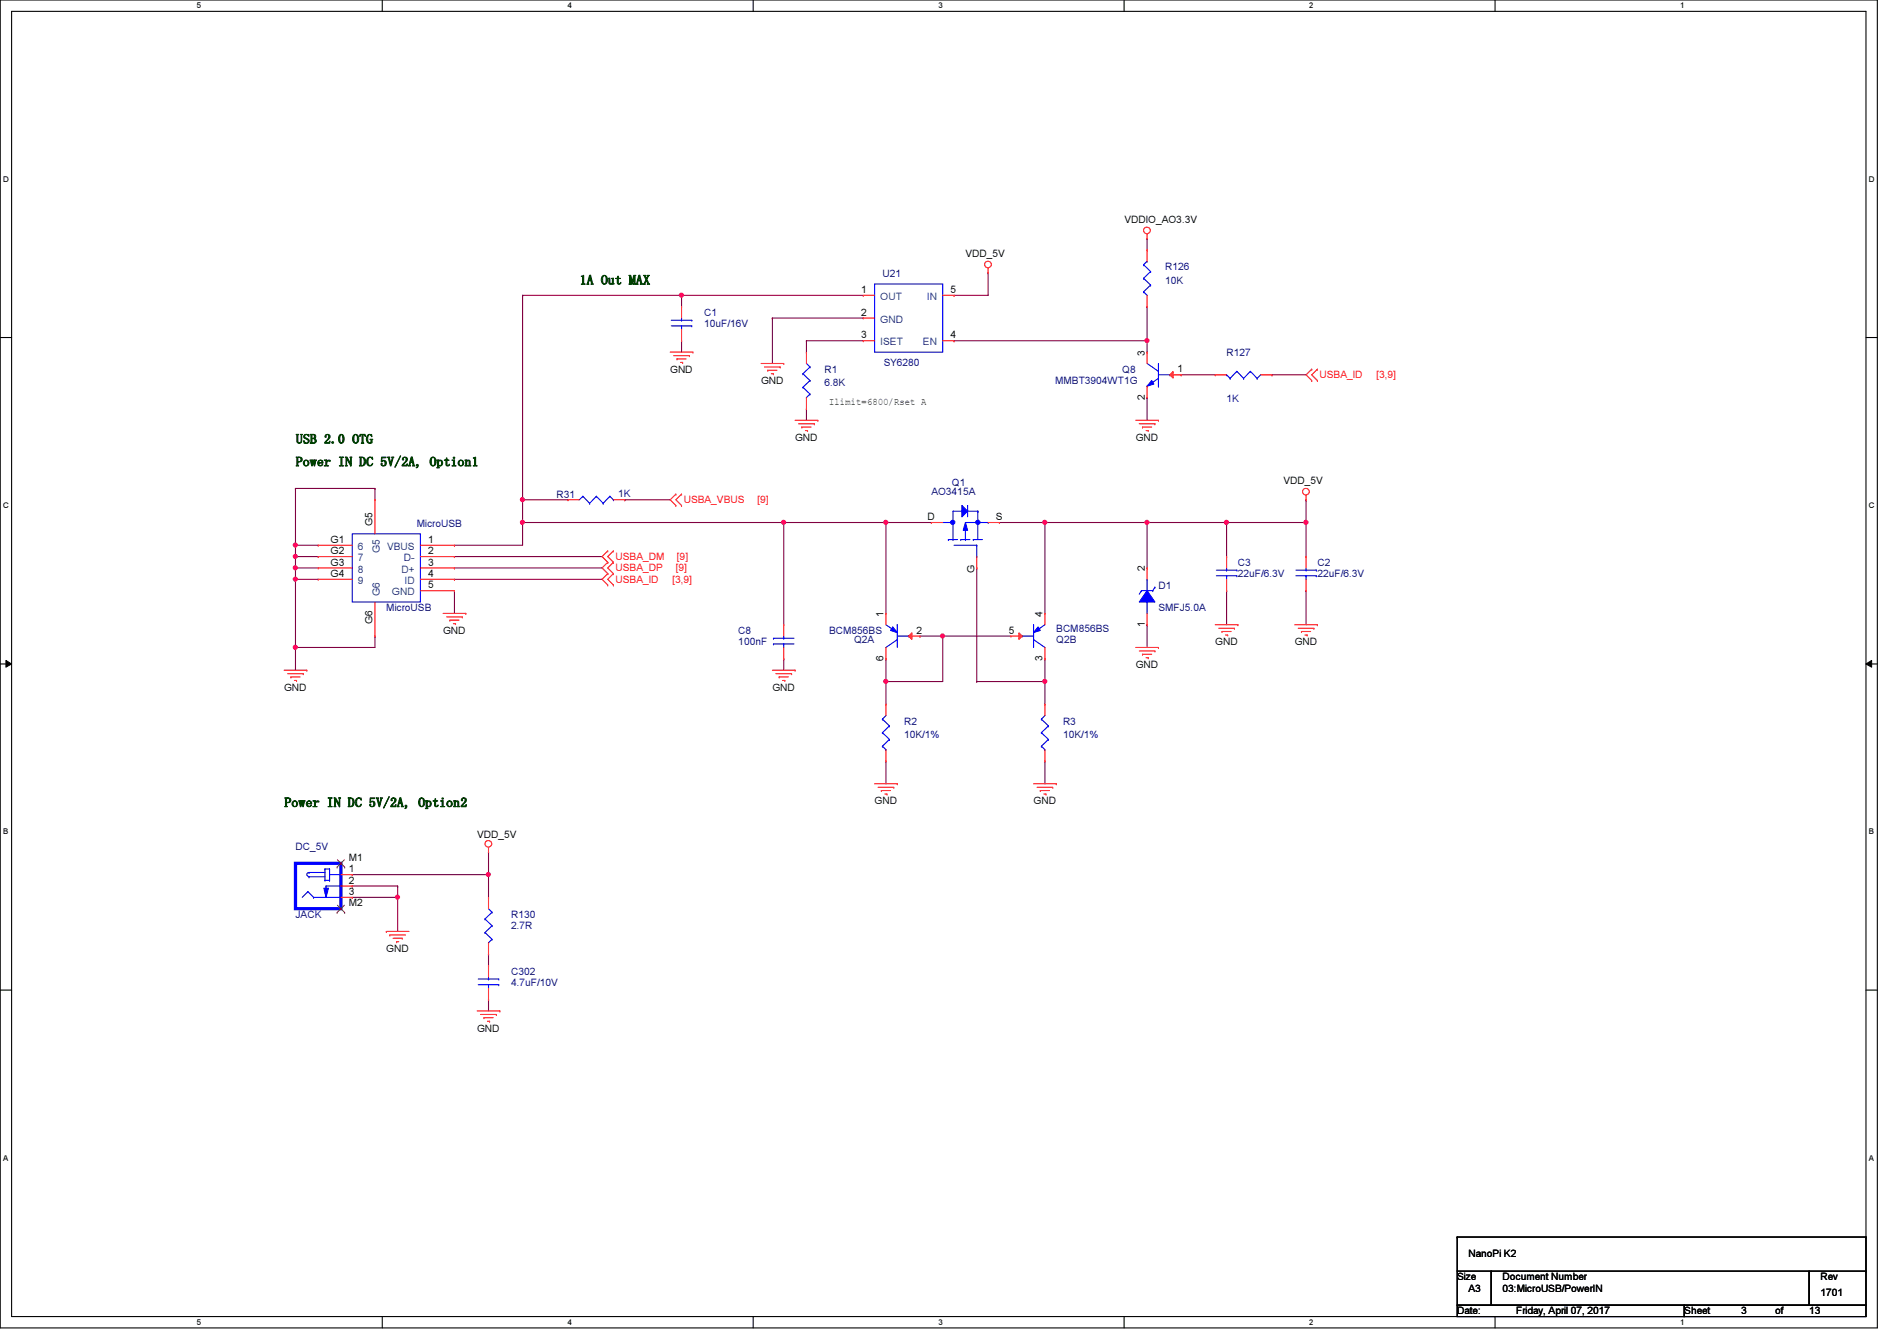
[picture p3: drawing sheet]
<svg xmlns="http://www.w3.org/2000/svg" width="297mm" height="210mm" viewBox="0 0 297 210" stroke-linecap="round" stroke-linejoin="round" font-family="sans-serif">
<path d="M0 0h294v207.9h-294zM1.8 1.8h290.4v204.3h-290.4z" fill="none" stroke="#000" stroke-width=".17"/>
<g fill="#fff">
<path d="M30.8 .2h.7v1.4h-.7z"/>
<path d="M30.8 206.2h.7v1.4h-.7z"/>
</g>
<path d="M59.9 0v1.8M59.9 206.1v1.8" fill="none" stroke="#000" stroke-width=".17"/>
<g fill="#fff">
<path d="M88.9 .2h.6v1.4h-.6z"/>
<path d="M88.9 206.2h.6v1.4h-.6z"/>
</g>
<path d="M117.9 0v1.8M117.9 206.1v1.8" fill="none" stroke="#000" stroke-width=".17"/>
<g fill="#fff">
<path d="M146.9 .2h.7v1.4h-.7z"/>
<path d="M146.9 206.2h.7v1.4h-.7z"/>
</g>
<path d="M176 0v1.8M176 206.1v1.8" fill="none" stroke="#000" stroke-width=".17"/>
<g fill="#fff">
<path d="M205 .2h.7v1.4h-.7z"/>
<path d="M205 206.2h.7v1.4h-.7z"/>
</g>
<path d="M234.1 0v1.8M234.1 206.1v1.8" fill="none" stroke="#000" stroke-width=".17"/>
<g fill="#fff">
<path d="M263.1 .2h.7v1.4h-.7z"/>
<path d="M263.1 206.2h.7v1.4h-.7z"/>
<path d="M.5 27.3h.9v1.4h-.9z"/>
<path d="M292.6 27.3h.9v1.4h-.9z"/>
<path d="M.5 78.4h.9v1.4h-.9z"/>
<path d="M292.6 78.4h.9v1.4h-.9z"/>
</g>
<path d="M0 52.8h1.8M292.2 52.8h1.8" fill="none" stroke="#000" stroke-width=".17"/>
<g fill="#fff">
<path d="M.5 129.5h.8v1.4h-.8z"/>
<path d="M292.6 129.5h.9v1.4h-.9z"/>
</g>
<path d="M0 103.9h1.8M292.2 103.9h1.8" fill="none" stroke="#000" stroke-width=".17"/>
<path d="M.9 103.4l.9 .5-.9 .5zM292.2 103.9l.9-.5v1z" fill="#000"/>
<path d="M.9 103.4l.9 .5-.9 .5zM292.2 103.9l.9-.5v1z" fill="none" stroke="#000" stroke-width=".16"/>
<g fill="#fff">
<path d="M.5 180.5h.8v1.4h-.8z"/>
<path d="M292.6 180.5h.9v1.4h-.9z"/>
</g>
<path d="M0 155h1.8M292.2 155h1.8" fill="none" stroke="#000" stroke-width=".17"/>
<path d="M81.8 78.2h.1M81.8 78.2v7.1M81.8 81.8h.1" fill="none" stroke="#800040" stroke-width=".17"/>
<circle cx="81.8" cy="78.2" r=".32" fill="#f0f"/>
<circle cx="81.8" cy="78.2" r=".32" fill="none" stroke="#f0f" stroke-width=".17"/>
<g fill="none" stroke="#800040" stroke-width=".17">
<path d="M120.9 49.8h.1M120.9 49.8h14.3M126.3 53.3h.1M126.3 53.3v1.8M126.3 53.3h8.9M149.4 46.2h.1M149.4 46.2h5.3M126.3 64h.1M126.3 64v1.8M71.2 87.1h.1M71.2 88.9h.1M71.2 87.1h23.1"/>
<path d="M71.2 88.9h23.1M122.7 81.8h.1M122.7 81.8h16M138.7 81.8h.1M138.7 81.8v14.2"/>
</g>
<circle cx="138.7" cy="81.8" r=".32" fill="#f0f"/>
<circle cx="138.7" cy="81.8" r=".32" fill="none" stroke="#f0f" stroke-width=".17"/>
<circle cx="122.7" cy="81.8" r=".32" fill="#f0f"/>
<circle cx="122.7" cy="81.8" r=".32" fill="none" stroke="#f0f" stroke-width=".17"/>
<path d="M147.6 99.6h.1M147.6 99.6h10.7" fill="none" stroke="#800040" stroke-width=".17"/>
<circle cx="147.6" cy="99.5" r=".32" fill="#f0f"/>
<circle cx="147.6" cy="99.5" r=".32" fill="none" stroke="#f0f" stroke-width=".17"/>
<path d="M144.1 99.6h.1M144.1 99.6h3.5M147.6 99.6h.1M147.6 99.6v7.1h-8.9M138.7 106.7h.1M138.7 106.7v3.5" fill="none" stroke="#800040" stroke-width=".17"/>
<circle cx="138.7" cy="106.7" r=".32" fill="#f0f"/>
<circle cx="138.7" cy="106.7" r=".32" fill="none" stroke="#f0f" stroke-width=".17"/>
<path d="M46.3 87.1h.1M46.3 87.1v1.8M163.6 119.1h.1M163.6 106.7h.1M163.6 106.7v3.5M163.6 119.1v3.6" fill="none" stroke="#800040" stroke-width=".17"/>
<circle cx="46.2" cy="87.1" r=".32" fill="#f0f"/>
<circle cx="46.2" cy="87.1" r=".32" fill="none" stroke="#f0f" stroke-width=".17"/>
<path d="M46.3 87.1h.1M46.3 85.3h.1M46.3 87.1h3.5M46.3 85.3v1.8" fill="none" stroke="#800040" stroke-width=".17"/>
<circle cx="46.2" cy="85.3" r=".32" fill="#f0f"/>
<circle cx="46.2" cy="85.3" r=".32" fill="none" stroke="#f0f" stroke-width=".17"/>
<path d="M46.3 85.3h.1M46.3 90.7h.1M46.3 85.3h3.5M46.3 90.7h3.5M156.5 81.8h.1M156.5 81.8h7.1M163.6 81.8h.1M163.6 81.8v14.2M46.3 101.3h.1M46.3 101.3v3.6M138.7 103.1h.1M138.7 103.1v3.6" fill="none" stroke="#800040" stroke-width=".17"/>
<circle cx="46.2" cy="101.3" r=".32" fill="#f0f"/>
<circle cx="46.2" cy="101.3" r=".32" fill="none" stroke="#f0f" stroke-width=".17"/>
<path d="M152.9 106.7h.1M152.9 106.7h10.7" fill="none" stroke="#800040" stroke-width=".17"/>
<circle cx="163.6" cy="106.7" r=".32" fill="#f0f"/>
<circle cx="163.6" cy="106.7" r=".32" fill="none" stroke="#f0f" stroke-width=".17"/>
<path d="M46.3 88.9h.1M46.3 88.9h3.5M46.3 88.9v1.8M71.2 92.5h.1M71.2 92.5v3.5M152.9 88.9h.1M152.9 88.9v17.8" fill="none" stroke="#800040" stroke-width=".17"/>
<circle cx="46.2" cy="88.9" r=".32" fill="#f0f"/>
<circle cx="46.2" cy="88.9" r=".32" fill="none" stroke="#f0f" stroke-width=".17"/>
<path d="M58.7 76.5h.1M58.7 76.5v1.7M46.3 90.7h.1M46.3 90.7v10.6M58.7 99.6h.1M58.7 99.6v1.7" fill="none" stroke="#800040" stroke-width=".17"/>
<circle cx="46.2" cy="90.7" r=".32" fill="#f0f"/>
<circle cx="46.2" cy="90.7" r=".32" fill="none" stroke="#f0f" stroke-width=".17"/>
<g fill="none" stroke="#800040" stroke-width=".17">
<path d="M81.8 46.2h.1M81.8 46.2h24.9M106.7 46.2h.1M106.7 46.2v1.8M120.9 49.8h.1M120.9 49.8v7.1M149.4 53.3h.1M149.4 53.3h30.2M154.7 42.7h.1M154.7 42.7v3.5M46.3 76.5h.1M46.3 76.5v8.8"/>
<path d="M46.3 76.5h12.4M204.5 78.2h.1M204.5 78.2v8.9M179.6 97.8h.1M179.6 81.8h.1M179.6 81.8v7.1M179.6 97.8v3.5M204.5 81.8h.1M204.5 92.5h.1M204.5 92.5v5.3M46.3 101.3h.1M46.3 101.3h12.4"/>
<path d="M163.6 103.1h.1M163.6 103.1v3.6"/>
</g>
<circle cx="106.7" cy="46.2" r=".32" fill="#f0f"/>
<circle cx="106.7" cy="46.2" r=".32" fill="none" stroke="#f0f" stroke-width=".17"/>
<path d="M106.7 53.3h.1M106.7 46.2h.1M106.7 53.3v1.8M106.7 46.2h28.5M179.6 53.3h.1M179.6 53.3v1.8M81.8 78.2h.1M81.8 78.2h7.1M97.8 78.2h.1M97.8 78.2h7.1" fill="none" stroke="#800040" stroke-width=".17"/>
<circle cx="179.6" cy="53.3" r=".32" fill="#f0f"/>
<circle cx="179.6" cy="53.3" r=".32" fill="none" stroke="#f0f" stroke-width=".17"/>
<g fill="none" stroke="#800040" stroke-width=".17">
<path d="M179.6 37.3h.1M179.6 37.3v1.8M81.8 46.2h.1M81.8 46.2v32M185 58.7h.1M185 58.7h5.3M199.2 58.7h.1M199.2 58.7h5.3M179.6 62.2h.1M179.6 62.2v3.6M81.8 81.8h.1M81.8 81.8h40.9"/>
<path d="M122.7 81.8h.1M122.7 81.8v16"/>
</g>
<circle cx="81.8" cy="81.8" r=".32" fill="#f0f"/>
<circle cx="81.8" cy="81.8" r=".32" fill="none" stroke="#f0f" stroke-width=".17"/>
<path d="M192.1 92.5h.1M192.1 81.8h.1M192.1 92.5v5.3M192.1 81.8h12.4M122.7 103.1h.1M122.7 103.1v1.8M138.7 119.1h.1M138.7 119.1v3.6" fill="none" stroke="#800040" stroke-width=".17"/>
<circle cx="204.5" cy="81.8" r=".32" fill="#f0f"/>
<circle cx="204.5" cy="81.8" r=".32" fill="none" stroke="#f0f" stroke-width=".17"/>
<circle cx="192" cy="81.8" r=".32" fill="#f0f"/>
<circle cx="192" cy="81.8" r=".32" fill="none" stroke="#f0f" stroke-width=".17"/>
<path d="M163.6 81.8h.1M163.6 81.8h16" fill="none" stroke="#800040" stroke-width=".17"/>
<circle cx="163.6" cy="81.8" r=".32" fill="#f0f"/>
<circle cx="163.6" cy="81.8" r=".32" fill="none" stroke="#f0f" stroke-width=".17"/>
<path d="M179.6 48h.1M179.6 48v5.3M71.2 85.3h.1M71.2 90.7h.1M71.2 85.3h10.6M71.2 90.7h23.1M138.7 81.8h.1M138.7 81.8h7.1M55.2 136.9h.1M76.5 133.3h.1M76.5 133.3v3.6h-21.3" fill="none" stroke="#800040" stroke-width=".17"/>
<circle cx="76.5" cy="136.9" r=".32" fill="#f0f"/>
<circle cx="76.5" cy="136.9" r=".32" fill="none" stroke="#f0f" stroke-width=".17"/>
<path d="M55.2 138.7h.1M55.2 138.7h7.1M55.2 140.5h.1M55.2 140.5h7.1M62.3 140.5h.1M62.3 140.5v5.3" fill="none" stroke="#800040" stroke-width=".17"/>
<circle cx="62.2" cy="140.4" r=".32" fill="#f0f"/>
<circle cx="62.2" cy="140.4" r=".32" fill="none" stroke="#f0f" stroke-width=".17"/>
<path d="M179.6 81.8h.1M179.6 81.8h12.5M192.1 81.8h.1M192.1 81.8v5.3" fill="none" stroke="#800040" stroke-width=".17"/>
<circle cx="179.6" cy="81.8" r=".32" fill="#f0f"/>
<circle cx="179.6" cy="81.8" r=".32" fill="none" stroke="#f0f" stroke-width=".17"/>
<path d="M62.3 138.7h.1M62.3 138.7v1.8M76.5 136.9h.1M76.5 136.9v3.6M76.5 156.5h.1M76.5 149.4h.1M76.5 149.4v1.7M76.5 156.5v1.7" fill="none" stroke="#800040" stroke-width=".17"/>
<g fill="none" stroke="#f00" stroke-width=".17">
<path d="M179.6 37.3h.1M179.6 36.6v.7M104.9 55.1h3.6M105.5 55.7h2.4M106 56.2h.1M106 56.2h1.4M106.5 56.7h.4M106.9 56.7h.1M107.9 55.7h.1M108.5 55.1h.1M119.2 56.9h3.5M119.7 57.4h2.5"/>
<path d="M120.2 58h.1M120.2 58h1.5M120.8 58.5h.3M121.1 58.5h.1M122.2 57.4h.1M122.7 56.9h.1M154.7 42.7h.1M154.7 42v.7M205.4 57.8h.1M205.4 59.6h.1M205.4 57.8l-.9 .9 .9 .9M206.3 59.6h.1"/>
<path d="M206.3 57.8h.1M206.3 57.8l-.9 .9 .9 .9M105.8 77.3h.1M105.8 79.1h.1M105.8 77.3l-.9 .9 .9 .9M106.7 79.1h.1M106.7 77.3h.1M106.7 77.3l-.9 .9 .9 .9M124.5 65.8h3.6M125 66.3h2.5M125.6 66.8h.1M125.6 66.8h1.4"/>
<path d="M126.1 67.4h.3M126.4 67.4h.1M127.5 66.3h.1M128.1 65.8h.1M177.8 65.8h3.6M178.4 66.3h2.4M178.9 66.8h.1M178.9 66.8h1.4M179.4 67.4h.4M179.8 67.4h.1M180.8 66.3h.1M181.4 65.8h.1"/>
<path d="M204.5 78.2h.1M204.5 77.5v.7M69.4 96h3.5M69.9 96.6h2.5M70.4 97.1h.1M70.4 97.1h1.5M71 97.6h.3M71.3 97.6h.1M72.4 96.6h.1M72.9 96h.1M95.2 88h.1M95.2 89.8h.1"/>
<path d="M95.2 86.2h.1M95.2 91.6h.1M95.2 88l-.9 .9 .9 .9M95.2 86.2l-.9 .9 .9 .9M95.2 89.8l-.9 .9 .9 .9M96.1 89.8h.1M96.1 88h.1M96.1 86.2h.1M96.1 91.6h.1M96.1 88l-.9 .9 .9 .9M96.1 86.2l-.9 .9 .9 .9M96.1 89.8l-.9 .9 .9 .9"/>
<path d="M190.3 97.8h3.5M190.8 98.3h2.5M191.3 98.8h.1M191.3 98.8h1.5M191.9 99.4h.3M192.2 99.4h.1M193.3 98.3h.1M193.8 97.8h.1M202.7 97.8h3.6M203.3 98.3h2.4M203.8 98.8h.1M203.8 98.8h1.4"/>
<path d="M204.3 99.4h.4M204.7 99.4h.1M205.7 98.3h.1M206.3 97.8h.1M44.5 104.9h3.5M45 105.5h2.5M45.5 106h.1M45.5 106h1.5M46.1 106.5h.3M46.4 106.5h.1M47.5 105.5h.1M48 104.9h.1"/>
<path d="M120.9 104.9h3.6M121.5 105.5h2.4M122 106h.1M122 106h1.4M122.6 106.5h.3M122.9 106.5h.1M123.9 105.5h.1M124.5 104.9h.1M177.8 101.3h3.6M178.4 101.9h2.4M178.9 102.4h.1M178.9 102.4h1.4"/>
<path d="M179.4 103h.4M179.8 103h.1M180.8 101.9h.1M181.4 101.3h.1M76.5 133.3h.1M76.5 132.6v.7M136.9 122.7h3.6M137.5 123.2h2.5M138 123.7h.1M138 123.7h1.4M138.6 124.3h.3M138.9 124.3h.1"/>
<path d="M140 123.2h.1M140.5 122.7h.1M161.8 122.7h3.6M162.4 123.2h2.4M162.9 123.7h.1M162.9 123.7h1.4M163.4 124.3h.4M163.8 124.3h.1M164.8 123.2h.1M165.4 122.7h.1M60.5 145.8h.1M60.5 145.8h3.5"/>
<path d="M61 146.3h.1M61 146.3h2.5M61.5 146.9h1.5M62.1 147.4h.1M62.1 147.4h.3M63 146.9h.1M74.7 158.2h3.6M75.3 158.8h2.4M75.8 159.3h.1M75.8 159.3h1.4M76.3 159.9h.4M76.7 159.9h.1"/>
<path d="M77.7 158.8h.1M78.3 158.2h.1"/>
<circle cx="179.6" cy="36.1" r=".52"/>
<circle cx="154.7" cy="41.4" r=".52"/>
<circle cx="204.5" cy="77" r=".52"/>
<circle cx="76.5" cy="132.1" r=".52"/>
</g>
<path d="M228.2 199h5.3v5.3h-5.3zM228.2 193.6h.1M228.2 193.6v5.4M228.2 193.6h64M233.5 199h49.8v5.3h-49.8zM283.3 199h8.9v5.3h-8.9zM292.2 193.6h.1M292.2 199h.1M292.2 193.6v5.4M228.2 204.3h35.5v1.8h-35.5zM263.7 204.3h28.5v1.8h-28.5z" fill="none" stroke="#000" stroke-width=".17"/>
<path d="M162.6 98.1l.3 .6-1.1 .3z" fill="#00f"/>
<path d="M160.1 99.6h.1M160.1 99.6h1.7M161.8 97.8h.1M161.8 99h.1M161.8 97.8v3.5M162.6 98.1l.3 .6-1.1 .3zM163.6 97.8l-1.8 1.2M161.8 100.1h.1M161.8 100.1l1.8 1.2" fill="none" stroke="#00f" stroke-width=".17"/>
<path d="M163.6 103.1h.1M163.6 101.3v1.8" fill="none" stroke="#f00" stroke-width=".17"/>
<path d="M159.6 99.1l.5 .5-.5 .5z" fill="#f00"/>
<path d="M158.3 99.6h.1M158.3 99.6h1.8M159.6 99.1l.5 .5-.5 .5zM163.6 96h.1M163.6 96v1.8M76.5 140.5h.1M76.5 149.4h.1M76.5 140.5v1.7M76.5 147.6v1.8" fill="none" stroke="#f00" stroke-width=".17"/>
<path d="M75.9 143.8h.1M75.9 146h.1M75.9 143.8l1.1 1.1M75.9 146l1.1 1M76.5 147.6h.1M76.5 142.2l.5 .6M77 142.8h.1M77 144.9h.1M77 147h.1M77 142.8l-1.1 1M77 144.9l-1.1 1.1M77 147l-.5 .6" fill="none" stroke="#00f" stroke-width=".17"/>
<path d="M180.3 59.6l.4 .5-1.1 .4z" fill="#00f"/>
<path d="M179.6 56.9l1.8 1.2M180.3 59.6l.4 .5-1.1 .4zM181.4 58.1h.1M181.4 59.2l-1.8 1.3M181.4 56.9v3.6M181.4 58.7h1.8M183.2 58.7h.1M179.6 60.5h.1M181.4 60.5h.1" fill="none" stroke="#00f" stroke-width=".17"/>
<path d="M179.6 55.1h.1M179.6 55.1v1.8M179.6 62.2h.1M179.6 60.5v1.7" fill="none" stroke="#f00" stroke-width=".17"/>
<path d="M183.7 58.2v1l-.5-.5z" fill="#f00"/>
<path d="M183.2 58.7h1.8M183.7 58.2v1l-.5-.5zM185 58.7h.1M190.3 58.7h.1M190.3 58.7h1.8M197.4 58.7h1.8M199.2 58.7h.1M192.1 87.1h.1M192.1 92.5h.1M192.1 87.1v1.8M192.1 90.7v1.8" fill="none" stroke="#f00" stroke-width=".17"/>
<g fill="none" stroke="#00f" stroke-width=".17">
<path d="M192.1 58.7h.1M192.1 58.7l.5 .5M192.6 59.2h.1M193.7 58.1h.1M193.7 58.1l1 1.1M193.7 58.1l-1.1 1.1M194.7 59.2h.1M195.8 58.1h.1M195.8 58.1l1 1.1M195.8 58.1l-1.1 1.1M196.8 59.2h.1M197.4 58.7l-.6 .5"/>
<path d="M190.5 90.1h3.2M190.5 89.2h3.2M192.1 89.2h.1M192.1 90.1h.1M192.1 88.9v.3M192.1 90.1v.6M193.7 90.1h.1M193.7 89.2h.1M48.2 139.6h.1M48.2 139.6l.9 .9M48.2 139.6l-.9 .9M48.4 136.6h.1"/>
<path d="M48.4 136.6h2.5M50.9 136h.1M50.9 136v1.8M51.1 138.7h.1M51.1 138.7v1.8M51.1 138.7h2.3M53.4 138.7h.1M49.1 140.5h.1M49.1 140.5h4.3M53.4 140.5h.1"/>
</g>
<path d="M50.7 139h.7l-.3 1.5z" fill="#00f"/>
<g fill="none" stroke="#00f" stroke-width=".17">
<path d="M105.1 51h3.2M105.1 50.1h3.2M106.7 50.1h.1M106.7 51h.1M106.7 49.8v.3M106.7 51v.6M108.3 51h.1M108.3 50.1h.1M179.1 45.7h.1M179.1 43.6h.1M179.1 41.4h.1M179.1 45.7l.5 .5"/>
<path d="M179.1 43.6l1.1 1M179.1 41.4l1.1 1.1M179.6 40.9h.1M179.6 40.9l-.5 .5M180.2 44.6h.1M180.2 42.5h.1M180.2 44.6l-1.1 1.1M180.2 42.5l-1.1 1.1M55.2 83.6h10.6v10.6h-10.6zM202.9 90.1h3.2M202.9 89.2h3.2M204.5 89.2h.1"/>
<path d="M204.5 90.1h.1M204.5 88.9v.3M204.5 90.1v.6M206.1 90.1h.1M206.1 89.2h.1M138.2 112.6h.1M138.2 114.7h.1M138.2 116.8h.1M138.2 112.6l1.1 1M138.2 114.7l1.1 1M138.2 116.8l.5 .5M138.7 117.3h.1"/>
<path d="M138.7 112l-.5 .6M139.3 113.6h.1M139.3 115.7h.1M139.3 113.6l-1.1 1.1M139.3 115.7l-1.1 1.1M48.4 136.6h-.2a.32 .32 0 0 0 0 .6h.2M48.4 137.2h.1M48.4 137.2h2.5M50.7 139h.7l-.3 1.5zM50.9 137.8h.1M50.9 136h.7M50.9 137.8h.7"/>
<path d="M51.6 136h.1M51.6 137.8h.1M51.6 136.9h.1M51.6 136v1.8M51.6 136.9h1.8"/>
</g>
<path d="M46.3 135.1h7.1v7.1h-7.1z" fill="none" stroke="#00f" stroke-width=".51"/>
<g fill="none" stroke="#f00" stroke-width=".17">
<path d="M179.6 39.1h.1M179.6 39.1v1.8M106.7 48h.1M106.7 53.3h.1M106.7 48v1.8M106.7 51.6v1.7M179.6 48h.1M179.6 46.2v1.8M58.7 78.2h.1M58.7 78.2v5.4M49.8 85.3h.1M49.8 87.1h.1"/>
<path d="M49.8 88.9h.1M49.8 90.7h.1M49.8 85.3h5.4M49.8 87.1h5.4M49.8 88.9h5.4M49.8 90.7h5.4M58.7 99.6h.1M58.7 94.2v5.4M65.8 85.3h5.4M65.8 87.1h5.4M65.8 88.9h5.4M65.8 90.7h5.4"/>
<path d="M65.8 92.5h5.4M71.2 85.3h.1M71.2 87.1h.1M71.2 88.9h.1M71.2 90.7h.1M71.2 92.5h.1M204.5 87.1h.1M204.5 92.5h.1M204.5 87.1v1.8M204.5 90.7v1.8M138.7 110.2h.1M138.7 119.1h.1"/>
<path d="M138.7 110.2v1.8M138.7 117.3v1.8M53.4 135.1h.1M53.4 136.9h1.8M53.4 138.7h1.8M55.2 136.9h.1M55.2 138.7h.1M53.4 142.2h.1M53.4 140.5h1.8M55.2 140.5h.1"/>
</g>
<path d="M52.8 135.7h.1M52.8 134.6l1.2 1.1M53.9 134.6l-1.1 1.1M54 135.7h.1M52.8 142.8h.1M52.8 141.7l1.2 1.1M53.9 141.7l-1.1 1.1M54 142.8h.1" fill="none" stroke="#804000" stroke-width=".16"/>
<path d="M139.8 98.1l.7 .9-1.1-.3z" fill="#00f"/>
<path d="M138.7 97.8l1.8 1.2M139.8 98.1l.7 .9-1.1-.3zM140.5 97.8h.1M140.5 99h.1M140.5 99.6h1.8M140.5 97.8v3.5M142.3 99.6h.1M140.5 100.1h.1M140.5 100.1l-1.8 1.2" fill="none" stroke="#00f" stroke-width=".17"/>
<path d="M138.7 103.1h.1M138.7 101.3v1.8" fill="none" stroke="#f00" stroke-width=".17"/>
<path d="M142.3 99.6l.5-.5v1z" fill="#f00"/>
<path d="M138.7 96h.1M138.7 96v1.8M142.3 99.6l.5-.5v1zM142.3 99.6h1.8M144.1 99.6h.1" fill="none" stroke="#f00" stroke-width=".17"/>
<g fill="none" stroke="#00f" stroke-width=".17">
<path d="M151.5 79.1h.1M151.5 79.1v1.8M147.6 81.8h1.6M148.5 84.5h.1M148.5 84.5h1.4M149.2 84.5h.1M149.2 81.8h.1M149.4 85.3h3.5M150.4 84.5h.1M150.4 84.5h1.5M150.6 80h.1M150.6 80h-1.4v4.5"/>
<path d="M151.2 84.5h.1M151.2 81.8h3.5M151.2 82.7v1.8M151.5 80h1.6M152.4 84.5h.1M152.4 84.5h1.4M152.9 85.3h.1M152.9 87.1h.1M152.9 85.3v1.8M153.1 80h.1M153.1 80v4.5M154.7 81.8h.1"/>
</g>
<path d="M150.6 79.1l.9 .9-.9 .9z" fill="#00f"/>
<path d="M150.6 79.1l.9 .9-.9 .9z" fill="none" stroke="#00f" stroke-width=".17"/>
<path d="M151.2 81.8l.3 1.2h-.7z" fill="#00f"/>
<path d="M151.2 81.8l.3 1.2h-.7z" fill="none" stroke="#00f" stroke-width=".17"/>
<circle cx="149.2" cy="81.8" r=".33" fill="#00f"/>
<circle cx="149.2" cy="81.8" r=".33" fill="none" stroke="#00f" stroke-width=".17"/>
<circle cx="153.1" cy="81.8" r=".33" fill="#00f"/>
<g fill="none" stroke="#00f" stroke-width=".17">
<path d="M125.7 58.5h.1M125.7 58.5l1.1 1.1M126.3 56.9l.5 .5M126.8 57.4h.1M126.8 59.6h.1M126.8 57.4l-1.1 1.1M126.8 59.6l-1.1 1M136.9 44.4h10.7v10.7h-10.7zM91.3 77.7h.1M91.3 77.7l-.6 .5M91.3 77.7l1 1.1M92.3 78.8h.1"/>
<path d="M93.4 77.7h.1M93.4 77.7l-1.1 1.1M93.4 77.7l1 1.1M94.4 78.8h.1M95.5 77.7h.1M95.5 77.7l-1.1 1.1M95.5 77.7l.6 .5M96.1 78.2h.1M125.7 60.6h.1M125.7 60.6l1.1 1.1M126.3 62.2h.1M126.8 61.7h.1"/>
<path d="M126.8 61.7l-.5 .5M178.7 92.5h.1M178.7 92.5l-.3 .5M178.7 92.5h1.8M179.6 94.2h.1M179.6 90.7h.1M179.6 90.7v1.8M179.6 94.2v1.8M180.5 92.5h.1M180.8 91.9h.1M180.8 91.9l-.3 .6M163.1 112.6h.1"/>
<path d="M163.1 114.7h.1M163.1 116.8h.1M163.1 112.6l1.1 1M163.1 114.7l1.1 1M163.1 116.8l.5 .5M163.6 117.3h.1M163.6 112l-.5 .6M164.2 113.6h.1M164.2 115.7h.1M164.2 113.6l-1.1 1.1M164.2 115.7l-1.1 1.1"/>
<circle cx="153.1" cy="81.8" r=".33"/>
</g>
<g fill="none" stroke="#f00" stroke-width=".17">
<path d="M126.3 55.1h.1M126.3 55.1v1.8M135.2 46.2h.1M135.2 49.8h.1M135.2 53.3h.1M135.2 46.2h1.7M135.2 49.8h1.7M135.2 53.3h1.7M147.6 46.2h1.8M147.6 53.3h1.8M149.4 53.3h.1M149.4 46.2h.1"/>
<path d="M88.9 78.2h.1M88.9 78.2h1.8M96.1 78.2h1.7M97.8 78.2h.1M126.3 64h.1M126.3 62.2v1.8M145.8 81.8h.1M145.8 81.8h1.8M152.9 88.9h.1M152.9 87.1v1.8M154.7 81.8h1.8M156.5 81.8h.1"/>
<path d="M163.6 110.2h.1M163.6 119.1h.1M163.6 110.2v1.8M163.6 117.3v1.8"/>
</g>
<path d="M179.6 92.5l1.2 1.7h-2.4z" fill-rule="evenodd" fill="#00f"/>
<g fill="none" stroke="#00f" stroke-width=".17">
<path d="M121.1 99.9h.1M121.1 99.9h3.2M122.7 99.9h.1M122.7 99.6v.3M179.6 92.5l1.2 1.7h-2.4zM121.1 100.8h.1M121.1 100.8h3.2M122.7 100.8h.1M122.7 100.8v.5M74.9 154.1h3.2M74.9 153.2h3.2M76.5 153.2h.1"/>
<path d="M76.5 154.1h.1M76.5 152.9v.3M76.5 154.1v.6M78.1 154.1h.1M78.1 153.2h.1"/>
</g>
<path d="M122.7 97.8h.1M122.7 97.8v1.8M179.6 97.8h.1M179.6 88.9h.1M179.6 88.9v1.8M179.6 96v1.8M122.7 103.1h.1M122.7 101.3v1.8M76.5 151.1h.1M76.5 156.5h.1M76.5 151.1v1.8M76.5 154.7v1.8" fill="none" stroke="#f00" stroke-width=".17"/>
<circle cx="81.8" cy="78.2" r=".32" fill="#f0f"/>
<circle cx="81.8" cy="78.2" r=".32" fill="none" stroke="#f0f" stroke-width=".17"/>
<circle cx="138.7" cy="81.8" r=".32" fill="#f0f"/>
<circle cx="138.7" cy="81.8" r=".32" fill="none" stroke="#f0f" stroke-width=".17"/>
<circle cx="122.7" cy="81.8" r=".32" fill="#f0f"/>
<circle cx="122.7" cy="81.8" r=".32" fill="none" stroke="#f0f" stroke-width=".17"/>
<circle cx="147.6" cy="99.5" r=".32" fill="#f0f"/>
<circle cx="147.6" cy="99.5" r=".32" fill="none" stroke="#f0f" stroke-width=".17"/>
<circle cx="138.7" cy="106.7" r=".32" fill="#f0f"/>
<circle cx="138.7" cy="106.7" r=".32" fill="none" stroke="#f0f" stroke-width=".17"/>
<circle cx="46.2" cy="87.1" r=".32" fill="#f0f"/>
<circle cx="46.2" cy="87.1" r=".32" fill="none" stroke="#f0f" stroke-width=".17"/>
<circle cx="46.2" cy="85.3" r=".32" fill="#f0f"/>
<circle cx="46.2" cy="85.3" r=".32" fill="none" stroke="#f0f" stroke-width=".17"/>
<circle cx="46.2" cy="101.3" r=".32" fill="#f0f"/>
<circle cx="46.2" cy="101.3" r=".32" fill="none" stroke="#f0f" stroke-width=".17"/>
<circle cx="163.6" cy="106.7" r=".32" fill="#f0f"/>
<circle cx="163.6" cy="106.7" r=".32" fill="none" stroke="#f0f" stroke-width=".17"/>
<circle cx="46.2" cy="88.9" r=".32" fill="#f0f"/>
<circle cx="46.2" cy="88.9" r=".32" fill="none" stroke="#f0f" stroke-width=".17"/>
<circle cx="46.2" cy="90.7" r=".32" fill="#f0f"/>
<circle cx="46.2" cy="90.7" r=".32" fill="none" stroke="#f0f" stroke-width=".17"/>
<circle cx="106.7" cy="46.2" r=".32" fill="#f0f"/>
<circle cx="106.7" cy="46.2" r=".32" fill="none" stroke="#f0f" stroke-width=".17"/>
<circle cx="179.6" cy="53.3" r=".32" fill="#f0f"/>
<circle cx="179.6" cy="53.3" r=".32" fill="none" stroke="#f0f" stroke-width=".17"/>
<circle cx="81.8" cy="81.8" r=".32" fill="#f0f"/>
<circle cx="81.8" cy="81.8" r=".32" fill="none" stroke="#f0f" stroke-width=".17"/>
<circle cx="204.5" cy="81.8" r=".32" fill="#f0f"/>
<circle cx="204.5" cy="81.8" r=".32" fill="none" stroke="#f0f" stroke-width=".17"/>
<circle cx="192" cy="81.8" r=".32" fill="#f0f"/>
<circle cx="192" cy="81.8" r=".32" fill="none" stroke="#f0f" stroke-width=".17"/>
<circle cx="163.6" cy="81.8" r=".32" fill="#f0f"/>
<circle cx="163.6" cy="81.8" r=".32" fill="none" stroke="#f0f" stroke-width=".17"/>
<circle cx="76.5" cy="136.9" r=".32" fill="#f0f"/>
<circle cx="76.5" cy="136.9" r=".32" fill="none" stroke="#f0f" stroke-width=".17"/>
<circle cx="62.2" cy="140.4" r=".32" fill="#f0f"/>
<circle cx="62.2" cy="140.4" r=".32" fill="none" stroke="#f0f" stroke-width=".17"/>
<circle cx="179.6" cy="81.8" r=".32" fill="#f0f"/>
<circle cx="179.6" cy="81.8" r=".32" fill="none" stroke="#f0f" stroke-width=".17"/>
<g font-size="2.1" fill="#004000">
<text x="90.8" y="44.5">1A Out MAX</text>
<text x="46.3" y="69.4">USB 2.0 OTG</text>
<text x="46.3" y="73">Power IN DC 5V/2A, Option1</text>
<text x="44.5" y="126.3">Power IN DC 5V/2A, Option2</text>
</g>
<g font-size="1.6">
<text x="176.1" y="34.9">VDDIO_AO3.3V</text>
<text x="151.2" y="40.2">VDD_5V</text>
<text x="134.8" y="45.8">1</text>
<text x="148.8" y="45.8">5</text>
<text x="134.8" y="49.4">2</text>
<text x="134.8" y="53">3</text>
<text x="148.8" y="53">4</text>
<text x="104.9" y="58.3">GND</text>
<text x="179.2" y="55.7" transform="rotate(-90 179.2 55.7)">3</text>
<text x="184.4" y="58.3">1</text>
<text x="119.2" y="60.1">GND</text>
<text x="129.8" y="63.5">Ilimit=6800/Rset A</text>
<text x="179.2" y="62.6" transform="rotate(-90 179.2 62.6)">2</text>
<text x="124.5" y="69">GND</text>
<text x="177.8" y="69">GND</text>
<text x="201" y="75.8">VDD_5V</text>
<text x="58.3" y="82.3" transform="rotate(-90 58.3 82.3)">G5</text>
<text x="145.2" y="81.4">D</text>
<text x="156" y="81.4">S</text>
<text x="51.8" y="85">G1</text>
<text x="51.8" y="86.7">G2</text>
<text x="51.8" y="88.5">G3</text>
<text x="67.1" y="85">1</text>
<text x="67.1" y="86.7">2</text>
<text x="67.1" y="88.5">3</text>
<text x="152.6" y="89.6" transform="rotate(-90 152.6 89.6)">G</text>
<text x="179.2" y="89.5" transform="rotate(-90 179.2 89.5)">2</text>
<text x="51.8" y="90.3">G4</text>
<text x="67.1" y="90.3">4</text>
<text x="67.1" y="92.1">5</text>
<text x="58.3" y="97.6" transform="rotate(-90 58.3 97.6)">G6</text>
<text x="69.4" y="99.2">GND</text>
<text x="138.3" y="96.6" transform="rotate(-90 138.3 96.6)">1</text>
<text x="143.5" y="99.2">2</text>
<text x="157.9" y="99.2">5</text>
<text x="163.2" y="96.6" transform="rotate(-90 163.2 96.6)">4</text>
<text x="179.2" y="98.1" transform="rotate(-90 179.2 98.1)">1</text>
<text x="190.3" y="101">GND</text>
<text x="202.7" y="101">GND</text>
<text x="138.3" y="103.5" transform="rotate(-90 138.3 103.5)">6</text>
<text x="163.2" y="103.5" transform="rotate(-90 163.2 103.5)">3</text>
<text x="177.8" y="104.6">GND</text>
<text x="44.5" y="108.1">GND</text>
<text x="120.9" y="108.1">GND</text>
<text x="136.9" y="125.9">GND</text>
<text x="161.8" y="125.9">GND</text>
<text x="74.7" y="131.2">VDD_5V</text>
<text x="54.6" y="136.5">1</text>
<text x="54.6" y="134.7">M1</text>
<text x="54.6" y="138.3">2</text>
<text x="54.6" y="140.1">3</text>
<text x="54.6" y="141.9">M2</text>
<text x="60.5" y="149">GND</text>
<text x="74.7" y="161.5">GND</text>
<text x="230" y="196.7">NanoPi K2</text>
<text x="228.2" y="200.4">Size</text>
<text x="230" y="202.2">A3</text>
<text x="235.3" y="202.2">03:MicroUSB/PowerIN</text>
<text x="235.3" y="200.4">Document Number</text>
<text x="285.1" y="202.9">1701</text>
<text x="285.1" y="200.4">Rev</text>
<text x="228.2" y="205.7">Date:</text>
<text x="237.4" y="205.7">Friday, April 07, 2017</text>
<text x="263.7" y="205.7">Sheet</text>
<text x="272.6" y="205.7">3</text>
<text x="278" y="205.7">of</text>
<text x="283.3" y="205.7">13</text>
</g>
<g font-size="1.6" fill="#004080">
<text x="137.8" y="46.9">OUT</text>
<text x="145.1" y="46.9">IN</text>
<text x="137.8" y="50.5">GND</text>
<text x="137.8" y="54.1">ISET</text>
<text x="144.5" y="54.1">EN</text>
<text x="56" y="86.1">6</text>
<text x="56" y="87.8">7</text>
<text x="56" y="89.6">8</text>
<text x="59.5" y="86.6" transform="rotate(-90 59.5 86.6)">G5</text>
<text x="60.6" y="86.1">VBUS</text>
<text x="62.9" y="89.6">D+</text>
<text x="63.2" y="87.8">D-</text>
<text x="56" y="91.4">9</text>
<text x="59.5" y="93.3" transform="rotate(-90 59.5 93.3)">G6</text>
<text x="61.4" y="93.2">GND</text>
<text x="63.3" y="91.4">ID</text>
</g>
<g font-size="1.6" fill="#000080">
<text x="138.2" y="43.4">U21</text>
<text x="182.5" y="42.3">R126</text>
<text x="182.5" y="44.4">10K</text>
<text x="110.3" y="49.4">C1</text>
<text x="110.3" y="51.2">10uF/16V</text>
<text x="129.1" y="58.3">R1</text>
<text x="138.4" y="57.3">SY6280</text>
<text x="175.7" y="58.3">Q8</text>
<text x="192.1" y="55.7">R127</text>
<text x="129.1" y="60.5">6.8K</text>
<text x="165.2" y="60.1">MMBT3904WT1G</text>
<text x="192.1" y="62.9">1K</text>
<text x="87.2" y="77.9">R31</text>
<text x="96.8" y="77.7">1K</text>
<text x="145.8" y="77.6">AO3415A</text>
<text x="149.1" y="76.1">Q1</text>
<text x="65.3" y="82.5">MicroUSB</text>
<text x="193.8" y="88.6">C3</text>
<text x="206.3" y="88.6">C2</text>
<text x="60.5" y="95.7">MicroUSB</text>
<text x="181.4" y="92.1">D1</text>
<text x="181.4" y="95.7">SMFJ5.0A</text>
<text x="193.8" y="90.3">22uF/6.3V</text>
<text x="206.3" y="90.3">22uF/6.3V</text>
<text x="115.6" y="99.2">C8</text>
<text x="115.6" y="101">100nF</text>
<text x="129.8" y="99.2">BCM856BS</text>
<text x="133.7" y="100.7">Q2A</text>
<text x="165.4" y="100.7">Q2B</text>
<text x="165.4" y="98.9">BCM856BS</text>
<text x="141.6" y="113.5">R2</text>
<text x="166.5" y="113.5">R3</text>
<text x="141.6" y="115.6">10K/1%</text>
<text x="166.5" y="115.6">10K/1%</text>
<text x="46.3" y="133">DC_5V</text>
<text x="46.3" y="143.7">JACK</text>
<text x="80" y="143.7">R130</text>
<text x="80" y="145.5">2.7R</text>
<text x="80" y="152.6">C302</text>
<text x="80" y="154.3">4.7uF/10V</text>
</g>
<g font-size="1.6" fill="#f00">
<text x="206.6" y="59.2">USBA_ID</text>
<text x="215.5" y="59.2">[3,9]</text>
<text x="107.1" y="78.8">USBA_VBUS</text>
<text x="118.6" y="78.8">[9]</text>
<text x="96.4" y="89.5">USBA_DP</text>
<text x="96.4" y="87.7">USBA_DM</text>
<text x="105.8" y="89.5">[9]</text>
<text x="106" y="87.7">[9]</text>
<text x="96.4" y="91.2">USBA_ID</text>
<text x="105.3" y="91.2">[3,9]</text>
</g>
<g font-size="1.3">
<text x="30.8" y="1.3">5</text>
<text x="88.9" y="1.3">4</text>
<text x="146.9" y="1.3">3</text>
<text x="205" y="1.3">2</text>
<text x="263.1" y="1.3">1</text>
<text x=".5" y="28.4">D</text>
<text x="292.6" y="28.4">D</text>
<text x=".5" y="79.5">C</text>
<text x="292.6" y="79.5">C</text>
<text x=".5" y="130.6">B</text>
<text x="292.6" y="130.6">B</text>
<text x=".5" y="181.7">A</text>
<text x="292.6" y="181.7">A</text>
<text x="30.8" y="207.4">5</text>
<text x="88.9" y="207.4">4</text>
<text x="146.9" y="207.4">3</text>
<text x="205" y="207.4">2</text>
<text x="263.1" y="207.4">1</text>
</g>
</svg>
